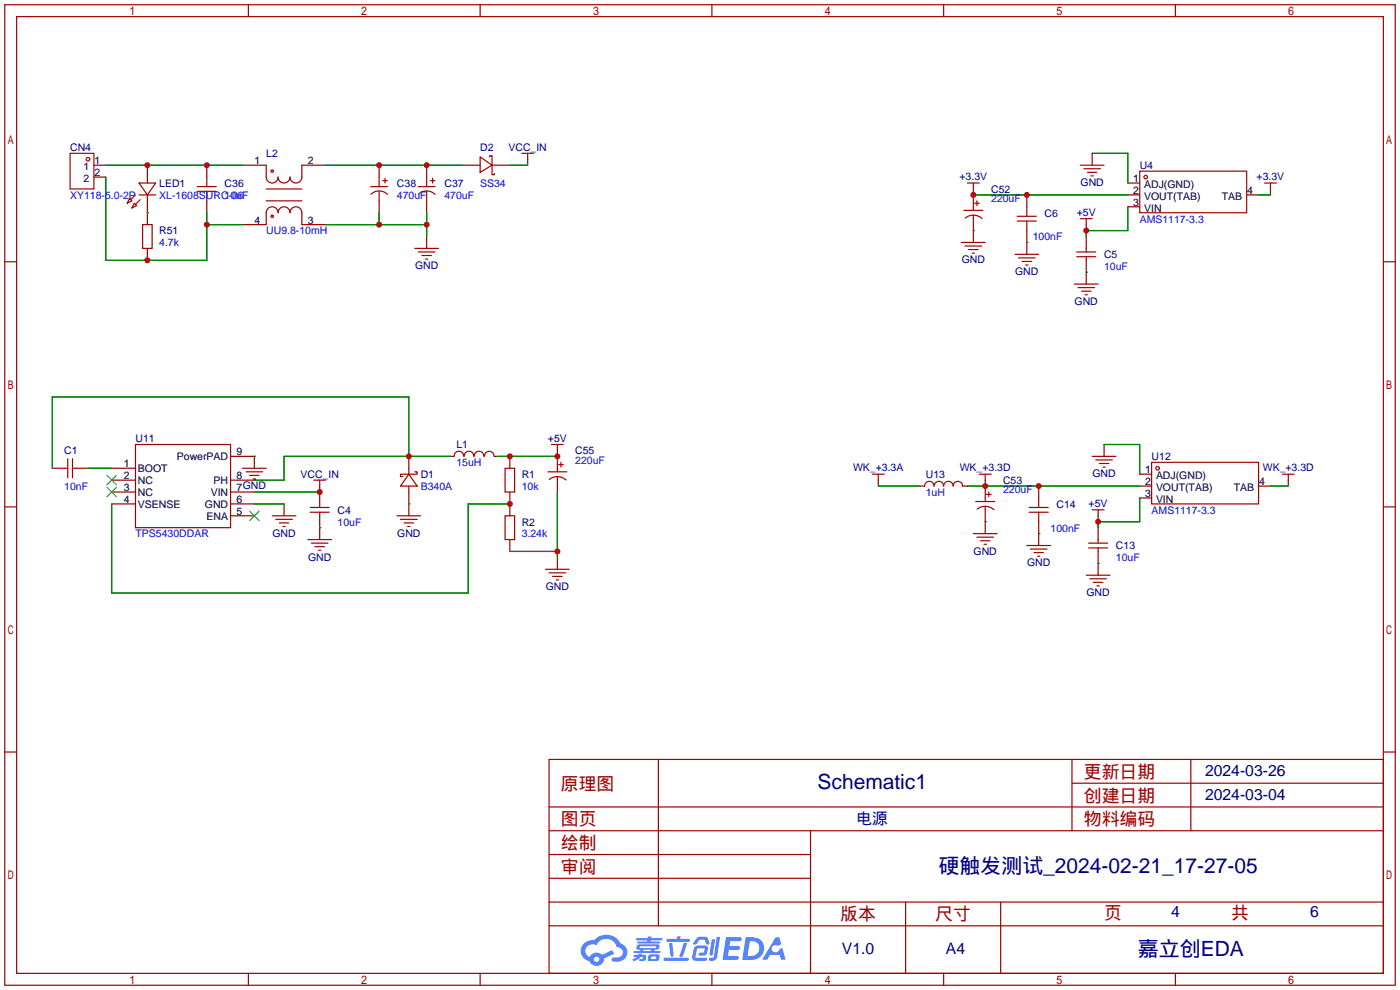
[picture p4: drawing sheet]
<svg xmlns="http://www.w3.org/2000/svg" width="299mm" height="212mm" viewBox="0 0 299 212" stroke-linecap="round" stroke-linejoin="round" font-family="sans-serif">
<g fill="none" stroke="#a10000" stroke-width=".25">
<path d="M1 1h297.2v209.6h-297.2zM3.6 3.6h292.1v204.4h-292.1zM53.1 1v2.6M102.6 1v2.6M152.1 1v2.6M201.7 1v2.6M251.2 1v2.6M1 55.9h2.6M295.7 55.9h2.5M1 108.3h2.6M295.7 108.3h2.5M1 160.7h2.6"/>
<path d="M117.3 162.3h178.4v45.7h-178.4zM117.3 177.5h178.4M117.3 172.5h178.4M140.7 162.3v35.6M173.2 177.5v30.5M229.1 162.3v15.2M229.1 167.4h66.6M254.5 162.3v15.2M295.7 160.7h2.5M117.3 182.6h55.9M117.3 197.9h178.4M117.3 192.8h178.4"/>
<path d="M117.3 187.7h55.9M193.5 192.8v15.2M213.9 192.8v15.2M53.1 208v2.6M102.6 208v2.6M152.1 208v2.6M201.7 208v2.6M251.2 208v2.6"/>
</g>
<g fill="#5487ff">
<path d="M155.2 200.3h2.6a.48 .48 0 0 1 .7 .4 .48 .48 0 0 1-.6 .4h-1.8l-.2 1.1h1.9a.43 .43 0 0 1 .4 .4 .43 .43 0 0 1-.5 .4h-1.9l-.2 1.3h1.7a.45 .45 0 0 1 .5 .2 .45 .45 0 0 1-.1 .6h-3.3z"/>
<path d="M165.7 200.3h.9l.4 1.5-.8 .3a.84 .84 0 0 0-1.2 .3 .84 .84 0 0 0 .4 1.1 .84 .84 0 0 0 1.1-.4l.1-.2 .6-.3 .7 2.5h-1l-.2-1h-2.1l-.6 1h-1.1z"/>
<path d="M152.1 200.8h.7l-.5 3.1a.36 .36 0 0 1-.3 .3 .36 .36 0 0 1-.4-.3z"/>
<path d="M153.2 200.2h.7l-.6 4.3a1.13 1.13 0 0 1-1.8 .6l.2-.4h.7l.2-.2z"/>
<path d="M148.9 200.6l.6-.4h1a.77 .77 0 0 1 .9 .5l.3 1-.2 .2h-.5l-.3-.9-.2-.2-1 .1-.7 1-.6-.1-.1-.2z"/>
<path d="M148.4 202.4l.6-.3h1.7a.81 .81 0 0 1 .7 .5 .81 .81 0 0 1-.2 .8 .81 .81 0 0 1-.9 .8h-.7a.32 .32 0 0 1-.3-.3 .32 .32 0 0 1 .4-.3h.7l.2-.9-1.6 .1-.4 1.8 2.2 .1a.32 .32 0 0 1 .3 .4 .32 .32 0 0 1-.4 .2h-2.2l-.5-.3-.1-.5z"/>
<path d="M141.9 204.7h5a.33 .33 0 0 1 .3 .3 .33 .33 0 0 1-.3 .3h-4.9l-.2-.1z"/>
<path d="M146.1 201.5h.8l-.7 2a.98 .98 0 0 1-.7 1.1l-.3-.3z"/>
<path d="M143 201.6h.7l.3 2.5a.34 .34 0 0 1-.3 .4 .34 .34 0 0 1-.4-.3z"/>
<path d="M142.5 200.7h2.1l.3-.6h.6l-.1 .6h1.7a.32 .32 0 0 1 .4 .3 .32 .32 0 0 1-.4 .3h-4.5l-.2-.2z"/>
<path d="M135.5 204.1h.9l.1-.3h.6v.3h.8a.82 .82 0 0 1-.5 1.3h-.8v-.4l.7-.1 .1-.3a.68 .68 0 0 0-1 .4l-1.1 .4-.1-.4 .9-.5h-.7z"/>
<path d="M136 200.5h2.4l.1-.3h.7v.3h2.2l.2 .3-.2 .2h-2.3v.2h1.8l.2 .3-.2 .1h-4.5l-.1-.4h2l.1-.2h-2.3l-.1-.2z"/>
<path d="M159.4 200.3l-.8 4.9h1.7a2.5 2.5 0 0 0 3-2.5 2.5 2.5 0 0 0-3.1-2.4zM160.3 201.1a1.61 1.61 0 0 1 2 1.5 1.61 1.61 0 0 1-1.8 1.7h-.7z"/>
<path d="M136.2 202a.55 .55 0 0 0-.2 .8 .55 .55 0 0 0 .7 .2l.1 .3h-1.3v.3l5.4 .1 .3-.2-.2-.2h-1.2l.2-.3a.7 .7 0 0 0 .8-.3 .7 .7 0 0 0 0-.8l-4.2-.1zM136.8 202.3l3.3-.1 .1 .1-.2 .3h-3.2zM137.5 203h1.7l-.2 .3h-1.4z"/>
<path d="M138.6 204.2a1.05 1.05 0 0 0 0 1.2 2.91 2.91 0 0 0 2.2-.2 .98 .98 0 0 0 0-1.2h-1.6zM139.2 204.5l.9-.1 .1 .4-.2 .2-.8-.1z"/>
<path d="M124.9 201.6a2.23 2.23 0 0 0-.7 2.3 2.23 2.23 0 0 0 1.8 1.6 1.58 1.58 0 0 0 1.8 .9 1.58 1.58 0 0 0 1.3-1.5l2.2-1.1-.5-.7-2.1 1a1.65 1.65 0 0 0-2.7 .4 1.45 1.45 0 0 1-.8-1.9 1.45 1.45 0 0 1 2-.7l.3 .1a2.3 2.3 0 0 1 2.3-1.3 2.3 2.3 0 0 1 2 1.7 1.12 1.12 0 0 1 1.3 1 1.12 1.12 0 0 1-1.1 1.2h-.7a.45 .45 0 0 0-.6 .4 .45 .45 0 0 0 .5 .5 2.21 2.21 0 0 0 2.2-.5 2.21 2.21 0 0 0 .5-2.3 2.13 2.13 0 0 0-1.3-1.1 3.3 3.3 0 0 0-5.6-.7l-1.1 .1zM127 205a.57 .57 0 0 1 1.1 0 .57 .57 0 0 1-1.1 0z"/>
</g>
<g fill="none" stroke="#a10000" stroke-width=".25">
<path d="M15 32.8h5.1v7.6h-5.1zM29.7 39.1h3.6l-1.8 2.6zM31.5 37.8v1.3M42.2 39.9h4M44.2 37.8v2.1M56.9 35.3v2.5a1.27 1.27 0 0 0 1.3 1.3 1.27 1.27 0 0 0 1.2-1.3 1.27 1.27 0 0 0 1.3 1.3 1.27 1.27 0 0 0 1.3-1.3 1.27 1.27 0 0 0 1.2 1.3 1.27 1.27 0 0 0 1.3-1.3v-2.5M79.2 39.9h3.6M81 37.8v2.1M81.8 38.6h1M82.3 38.1v1M89.4 39.9h3.6M91.2 37.8v2.1"/>
<path d="M91.9 38.6h1.1M92.5 38.1v1M102.6 33.5l2.6 1.8-2.6 1.5zM104.6 33.5v-.2h.6v4h.5v-.2M111.5 32.8h2.5M112.8 32.8v1.2M206.8 39.1h2.5M208 39.1v1.3M230.9 35.3h5.1M231.6 36.1h3.6M232.4 36.8h2M233.2 37.6h.5"/>
<path d="M243.6 36.6h22.8v8.9h-22.8zM270.3 39.1h2.5M271.5 39.1v1.3M27.7 42.4l.5 .5-1 .5zM28.7 43.4l.5 .5-1 .5zM29 41.7l-1.1 1M29.7 41.7h3.6M30 42.7l-1 1M30.5 48h2v5.1h-2zM31.5 41.7v1.2M42.2 40.9h4M44.2 40.9v2"/>
<path d="M56.9 48v-2.5a1.27 1.27 0 0 1 1.3-1.3 1.27 1.27 0 0 1 1.2 1.3 1.27 1.27 0 0 1 1.3-1.3 1.27 1.27 0 0 1 1.3 1.3 1.27 1.27 0 0 1 1.2-1.3 1.27 1.27 0 0 1 1.3 1.3v2.5M56.9 40.4h7.6M56.9 42.9h7.6M79.3 41.5a2.54 2.54 0 0 1 3.5 0M81 40.9v2M88.6 53.1h5.1M89.4 53.8h3.6M89.4 41.5a2.54 2.54 0 0 1 3.6 0M90.2 54.6h2M90.9 55.4h.5M91.2 40.9v2M205.5 51.8h5.1"/>
<path d="M206 45h4.1M206.2 52.6h3.6M206.3 46.6a2.74 2.74 0 0 1 3.6 .1M207 53.3h2M207.8 54.1h.5M208 44.2v.8M208 46v.7M208.3 43.4h1M208.8 42.9v1M216.9 54.4h5.1M217.4 47.2h4.1M217.4 46.2h4.1"/>
<path d="M217.7 55.1h3.5M218.4 55.9h2.1M219.2 56.6h.5M219.5 44.2v2M219.5 47.2v2.1M230.1 54.9h4.1M230.1 53.8h4.1M230.9 46.7h2.5M232.2 46.7v1.3M232.2 53.1v.7M232.2 54.9v.7M229.6 60.7h5.1"/>
<path d="M230.4 61.5h3.5M231.1 62.2h2.1M231.9 63h.5M14.5 98v4.1M15.5 98v4.1M29 95h20.3v17.8h-20.3zM97.1 97.5a1.01 1.01 0 0 1 1-1.1 1.01 1.01 0 0 1 1 1.1M99.2 97.5a1.01 1.01 0 0 1 1-1.1 1.01 1.01 0 0 1 1 1.1M101.4 97.5a1.01 1.01 0 0 1 1-1.1 1.01 1.01 0 0 1 1 1.1M103.6 97.5a1.01 1.01 0 0 1 1-1.1 1.01 1.01 0 0 1 1 1.1M117.9 95h2.5M119.1 95v1.3"/>
<path d="M119.4 99.3h1M119.9 98.8v1M233.4 97.5h5.1M234.2 98.3h3.5M234.9 99.1h2.1M235.7 99.8h.5M246.1 98.8h22.9v8.9h-22.9zM13.7 100.1h.8M15.5 100.1h.8M51.8 100.1h5.1M52.6 100.8h3.5M53.3 101.6h2.1"/>
<path d="M54.1 102.4h.5M58.2 110.2h5M58.9 111h3.6M59.7 111.8h2M60.5 112.5h.5M65.8 115.3h5.1M66.3 109.5h4.1M66.3 108.5h4.1M66.5 116.1h3.6M67.1 102.6h2.5M67.3 116.8h2M68.1 117.6h.5"/>
<path d="M68.3 102.6v1.3M68.3 107.7v.8M68.3 109.5v.7M84.8 110.2h5.1M85.6 111h3.6M86.4 111.8h2M87.1 112.5h.5M87.4 101.3l1.8 2.6h-3.6zM87.4 100.1v1.2M87.4 103.9v1.3M88.6 100.8h.6v.5h-3.6v.6h.5M107.9 100.1h2.1v5.1h-2.1z"/>
<path d="M107.9 110.2h2.1v5.1h-2.1zM117.1 100.8h4.1M117.4 102.5a2.74 2.74 0 0 1 3.6 .1M119.1 100.1v.7M119.1 101.9v.7M186.4 101.3h2.6M187.7 101.3v1.3M197.6 103.9a1.02 1.02 0 0 1 1-1 1.02 1.02 0 0 1 1 1 1.02 1.02 0 0 1 1.1-1 1.02 1.02 0 0 1 1 1 1.02 1.02 0 0 1 1-1 1.02 1.02 0 0 1 1 1 1.02 1.02 0 0 1 1-1 1.02 1.02 0 0 1 1 1M208 114h5.1M208.5 107.2h4.1M208.8 114.8h3.5M208.8 108.8a2.74 2.74 0 0 1 3.6 .1"/>
<path d="M209.3 101.3h2.5M209.5 115.6h2.1M210.3 116.3h.5M210.6 101.3v1.3M210.6 106.4v.8M210.6 108.2v.8M210.8 105.7h1M211.3 105.2v1M219.5 116.6h5M220 109.5h4M220 108.5h4M220.2 117.3h3.6"/>
<path d="M221 118.1h2M221.7 118.9h.5M222 106.4v2.1M222 109.5v2M232.7 116.1h4M232.7 117.1h4M233.4 109h2.6M234.7 109v1.2M234.7 115.3v.8M234.7 117.1v.8M274.1 101.3h2.5M275.3 101.3v1.3"/>
<path d="M116.6 121.7h5.1M117.3 122.4h3.6M118.1 123.2h2M118.9 124h.5M232.2 122.9h5M232.9 123.7h3.6M233.7 124.5h2M234.4 125.2h.5"/>
<circle cx="18.8" cy="34" r=".38"/>
<circle cx="58.2" cy="36.6" r=".25"/>
<circle cx="244.9" cy="37.8" r=".38"/>
<circle cx="58.2" cy="46.2" r=".25"/>
<circle cx="247.4" cy="100.1" r=".38"/>
</g>
<g fill="none" stroke="#870000" stroke-width=".25">
<path d="M20.1 35.3h2.5M20.1 37.8h2.5M31.5 35.3v2.5M44.2 35.3v2.5M51.8 35.3h5.1M64.5 35.3h5.1M81 35.3v2.5M91.2 35.3v2.5M98.8 35.3h3.8M105.2 35.3h3.8M112.8 34v1.3M233.4 32.8v2.5"/>
<path d="M241 39.1h2.6M31.5 42.9v5.1M31.5 53.1v2.5M44.2 42.9v2.6M51.8 48h5.1M64.5 48h5.1M81 42.9v2.6M91.2 42.9v2.6M91.2 50.5v2.6M208 40.4v3.8M208 46.7v5.1M219.5 41.7v2.5"/>
<path d="M219.5 49.3v5.1M232.2 48v1.3M232.2 50.5v2.6M232.2 55.6v5.1M241 41.7h2.6M241 44.2h2.6M266.4 41.7h2.6M271.5 40.4v1.3M49.3 97.5h5.1v2.6M87.4 97.5v2.6M96.3 97.5h.7M105.7 97.5h.7"/>
<path d="M109 97.5v2.6M119.1 96.3v3.8M236 95v2.5M11.2 100.1h2.5M16.3 100.1h2.5M23.9 100.1h5.1M23.9 102.6h5.1M23.9 105.2h5.1M23.9 107.7h5.1M49.3 102.6h5.1M49.3 105.2h5.1M49.3 107.7h5.1"/>
<path d="M49.3 110.2h5.1M60.7 107.7v2.5M68.3 103.9v3.8M68.3 110.2v5.1M87.4 105.2v5M109 105.2v5M109 115.3v2.6M119.1 102.6v2.6M119.1 119.1v2.6M187.7 102.6v1.3M196.6 103.9h1M205.7 103.9h1.1"/>
<path d="M210.6 102.6v3.8M210.6 109v5M222 103.9v2.5M222 111.5v5.1M234.7 110.2v1.3M234.7 112.8v2.5M234.7 117.9v5M243.6 101.3h2.5M243.6 103.9h2.5M243.6 106.4h2.5M269 103.9h2.5M275.3 102.6v1.3"/>
</g>
<path d="M22.9 101.6l2 2M22.9 104.1l2 2.1M24.9 101.6l-2 2M24.9 104.1l-2 2.1M53.3 109.2l2.1 2.1M55.4 109.2l-2.1 2.1" fill="none" stroke="#3c3" stroke-width=".25"/>
<g fill="none" stroke="#008700" stroke-width=".25">
<path d="M22.6 35.3h29.2M22.6 37.8v17.8h21.6v-10.1M69.6 35.3h29.2M109 35.3h3.8M233.4 32.8h7.6v6.3M31.5 45.5h.1M44.2 48h7.6M69.6 48h21.6M81 45.5v2.5M91.2 45.5v5M208 49.3h.1M208 41.7h33"/>
<path d="M219.5 51.8h.1M232.2 58.2h.1M241 44.2v5.1h-8.8v1.2M269 41.7h2.5M54.4 97.5h.1M87.4 97.5v-12.7h-76.2v15.3M96.3 97.5h-35.6v5.1h-6.3M106.4 97.5h12.7M236 95h7.6v6.3M18.8 100.1h5.1M23.9 107.7v19h76.2v-19h8.9M54.4 105.2h13.9"/>
<path d="M54.4 107.7h6.3M68.3 112.8h.1M87.4 107.7h.1M109 117.9h10.1M119.1 105.2v13.9M187.7 103.9h8.9M206.8 103.9h36.8M210.6 111.5h.1M222 114h.1M243.6 106.4v5.1h-8.9v1.3M271.5 103.9h3.8M234.7 120.4h.1"/>
</g>
<g fill="#c00">
<circle cx="68.3" cy="105.2" r=".63"/>
<circle cx="87.4" cy="97.5" r=".63"/>
<circle cx="109" cy="97.5" r=".63"/>
<circle cx="119.1" cy="97.5" r=".63"/>
<circle cx="119.1" cy="117.9" r=".63"/>
<circle cx="109" cy="107.7" r=".63"/>
<circle cx="232.2" cy="49.3" r=".63"/>
<circle cx="219.5" cy="41.7" r=".63"/>
<circle cx="208" cy="41.7" r=".63"/>
<circle cx="234.7" cy="111.5" r=".63"/>
<circle cx="222" cy="103.9" r=".63"/>
<circle cx="210.6" cy="103.9" r=".63"/>
<circle cx="91.2" cy="35.3" r=".63"/>
<circle cx="81" cy="35.3" r=".63"/>
<circle cx="44.2" cy="35.3" r=".63"/>
<circle cx="31.5" cy="35.3" r=".63"/>
<circle cx="44.2" cy="48" r=".63"/>
<circle cx="31.5" cy="55.6" r=".63"/>
<circle cx="91.2" cy="48" r=".63"/>
<circle cx="81" cy="48" r=".63"/>
</g>
<g font-size="4.5" fill="#000080">
<text x="174.7" y="168.7">Schematic1</text>
<text x="200.6" y="186.5">硬触发测试_2024-02-21_17-27-05</text>
<text x="243.2" y="204.3">嘉立创EDA</text>
</g>
<g font-size="3.8" fill="#a00000">
<text x="231.6" y="166.2">更新日期</text>
<text x="119.9" y="168.8">原理图</text>
<text x="231.6" y="171.3">创建日期</text>
<text x="119.9" y="176.4">图页</text>
<text x="231.6" y="176.4">物料编码</text>
<text x="119.9" y="181.5">绘制</text>
<text x="119.9" y="186.6">审阅</text>
<text x="179.6" y="196.7">版本</text>
<text x="199.9" y="196.7">尺寸</text>
<text x="236" y="196.5">页</text>
<text x="263.1" y="196.5">共</text>
</g>
<g font-size="3.4" fill="#000080">
<text x="257.6" y="165.9">2024-03-26</text>
<text x="257.6" y="170.9">2024-03-04</text>
<text x="183.1" y="176">电源</text>
<text x="250.3" y="196.1">4</text>
<text x="280" y="196.1">6</text>
<text x="179.9" y="204">V1.0</text>
<text x="202.2" y="204">A4</text>
</g>
<g font-size="2.2" fill="#000080">
<text x="15" y="32.3">CN4</text>
<text x="56.9" y="33.6">L2</text>
<text x="102.6" y="32.3">D2</text>
<text x="108.7" y="32.3">VCC_IN</text>
<text x="34" y="39.9">LED1</text>
<text x="48" y="39.9">C36</text>
<text x="84.8" y="39.9">C38</text>
<text x="95" y="39.9">C37</text>
<text x="205.1" y="38.5">+3.3V</text>
<text x="211.8" y="41.2">C52</text>
<text x="230.9" y="39.8">GND</text>
<text x="243.6" y="36.1">U4</text>
<text x="268.6" y="38.5">+3.3V</text>
<text x="223.3" y="46.3">C6</text>
<text x="230.1" y="46.1">+5V</text>
<text x="34" y="50.1">R51</text>
<text x="88.7" y="57.6">GND</text>
<text x="205.5" y="56.3">GND</text>
<text x="217" y="58.8">GND</text>
<text x="236" y="55.2">C5</text>
<text x="229.7" y="65.2">GND</text>
<text x="29" y="94.5">U11</text>
<text x="97.5" y="95.8">L1</text>
<text x="117.1" y="94.4">+5V</text>
<text x="13.7" y="97.1">C1</text>
<text x="122.9" y="97.1">C55</text>
<text x="182.3" y="100.7">WK_+3.3A</text>
<text x="205.1" y="100.7">WK_+3.3D</text>
<text x="246.1" y="98.4">U12</text>
<text x="269.9" y="100.7">WK_+3.3D</text>
<text x="64.2" y="102.2">VCC_IN</text>
<text x="89.9" y="102.2">D1</text>
<text x="111.5" y="102.2">R1</text>
<text x="197.9" y="102.2">U13</text>
<text x="214.4" y="103.4">C53</text>
<text x="233.5" y="102">GND</text>
<text x="72.1" y="109.8">C4</text>
<text x="111.5" y="112.3">R2</text>
<text x="225.8" y="108.5">C14</text>
<text x="232.7" y="108.4">+5V</text>
<text x="58.2" y="114.7">GND</text>
<text x="65.8" y="119.8">GND</text>
<text x="84.9" y="114.7">GND</text>
<text x="208.1" y="118.5">GND</text>
<text x="238.5" y="117.4">C13</text>
<text x="219.5" y="121.1">GND</text>
<text x="116.6" y="126.1">GND</text>
<text x="232.2" y="127.4">GND</text>
</g>
<g font-size="2.2">
<text x="20.2" y="35.1">1</text>
<text x="54.4" y="35.1">1</text>
<text x="65.8" y="35.1">2</text>
<text x="17.9" y="36.4">1</text>
<text x="17.9" y="38.9">2</text>
<text x="20.2" y="37.6">2</text>
<text x="242.2" y="38.9">1</text>
<text x="242.2" y="41.4">2</text>
<text x="244.5" y="40.2">ADJ(GND)</text>
<text x="266.6" y="41.4">4</text>
<text x="54.4" y="47.8">4</text>
<text x="65.8" y="47.8">3</text>
<text x="242.2" y="44">3</text>
<text x="244.5" y="42.7">VOUT(TAB)</text>
<text x="244.5" y="45.3">VIN</text>
<text x="261.1" y="42.7">TAB</text>
<text x="26.4" y="99.9">1</text>
<text x="29.5" y="100.9">BOOT</text>
<text x="37.8" y="98.3">PowerPAD</text>
<text x="50.5" y="97.3">9</text>
<text x="244.8" y="101.1">1</text>
<text x="26.4" y="102.4">2</text>
<text x="26.4" y="104.9">3</text>
<text x="26.4" y="107.5">4</text>
<text x="29.5" y="103.4">NC</text>
<text x="29.5" y="106">NC</text>
<text x="45" y="106">VIN</text>
<text x="45.7" y="103.4">PH</text>
<text x="50.5" y="107.5">6</text>
<text x="50.5" y="104.9">7GND</text>
<text x="50.5" y="102.4">8</text>
<text x="244.8" y="103.7">2</text>
<text x="244.8" y="106.2">3</text>
<text x="247.1" y="102.4">ADJ(GND)</text>
<text x="247.1" y="104.9">VOUT(TAB)</text>
<text x="247.1" y="107.5">VIN</text>
<text x="263.7" y="104.9">TAB</text>
<text x="269.1" y="103.7">4</text>
<text x="29.5" y="108.5">VSENSE</text>
<text x="43.8" y="108.5">GND</text>
<text x="44.2" y="111">ENA</text>
<text x="50.5" y="110">5</text>
</g>
<g font-size="2.2" fill="#00f">
<text x="102.6" y="39.9">SS34</text>
<text x="15" y="42.5">XY118-5.0-2P</text>
<text x="34" y="42.5">XL-1608SURC-06</text>
<text x="48" y="42.5">10uF</text>
<text x="84.8" y="42.5">470uF</text>
<text x="95" y="42.5">470uF</text>
<text x="211.8" y="43.2">220uF</text>
<text x="243.6" y="47.6">AMS1117-3.3</text>
<text x="34" y="52.6">4.7k</text>
<text x="56.9" y="50.1">UU9.8-10mH</text>
<text x="220.7" y="51.4">100nF</text>
<text x="236" y="57.7">10uF</text>
<text x="97.5" y="99.6">15uH</text>
<text x="122.9" y="99.1">220uF</text>
<text x="13.7" y="104.7">10nF</text>
<text x="89.9" y="104.7">B340A</text>
<text x="111.5" y="104.7">10k</text>
<text x="197.9" y="106">1uH</text>
<text x="214.4" y="105.5">220uF</text>
<text x="72.1" y="112.3">10uF</text>
<text x="224.5" y="113.6">100nF</text>
<text x="246.1" y="109.8">AMS1117-3.3</text>
<text x="29" y="114.9">TPS5430DDAR</text>
<text x="111.5" y="114.9">3.24k</text>
<text x="238.5" y="119.9">10uF</text>
</g>
</svg>
